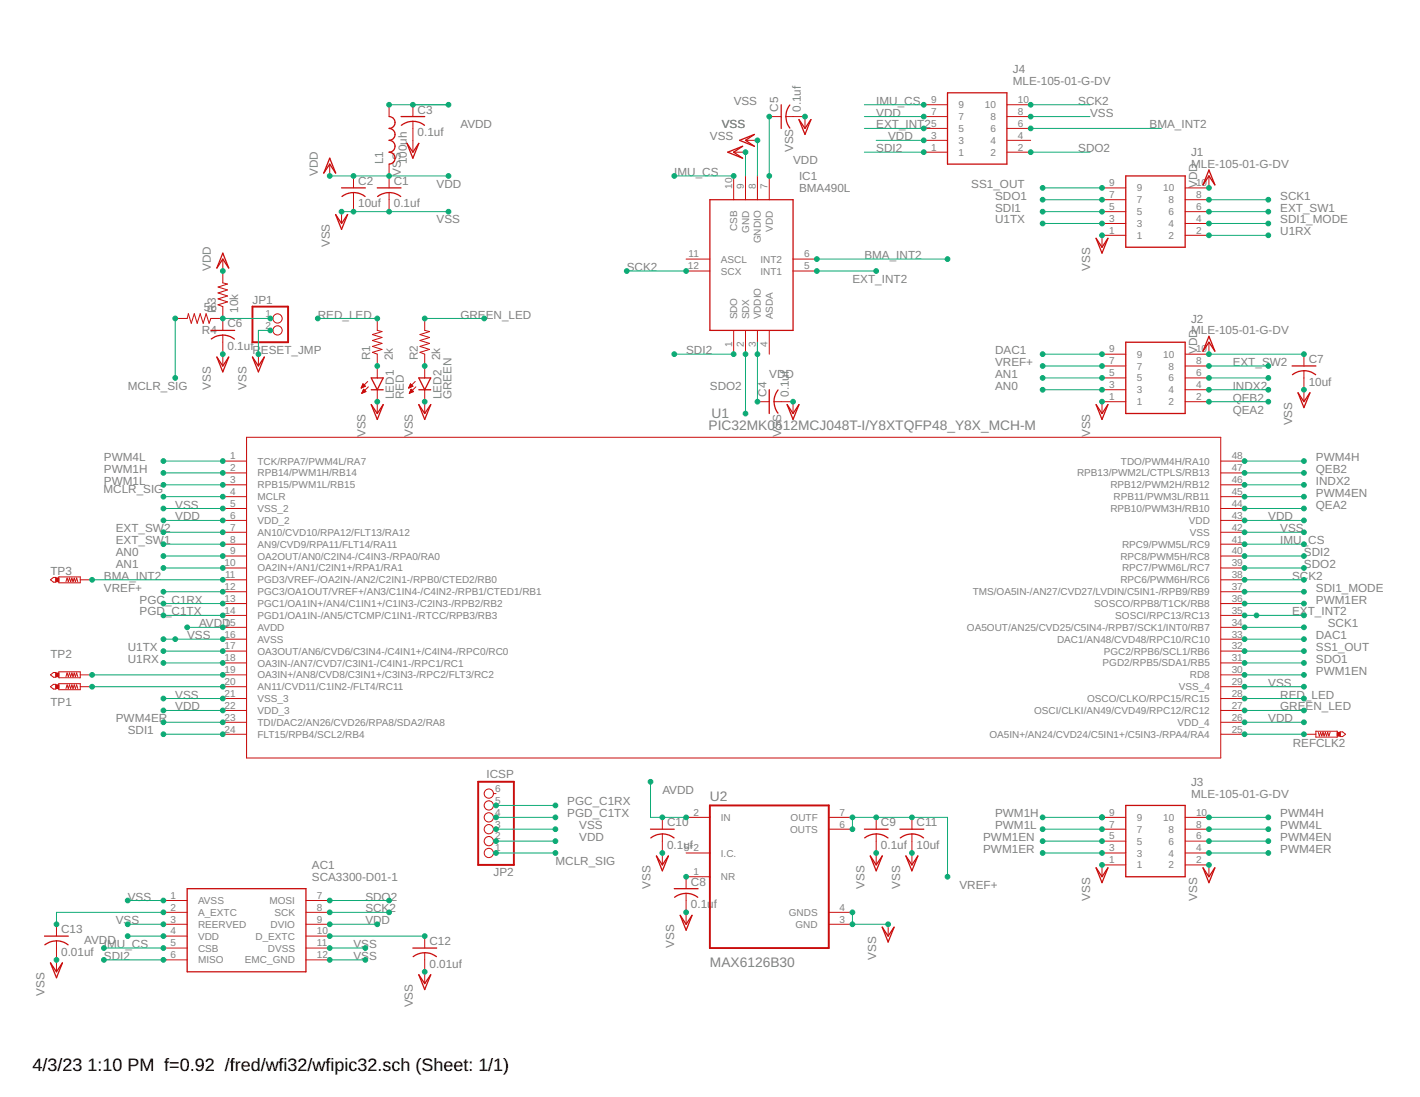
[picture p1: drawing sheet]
<svg xmlns="http://www.w3.org/2000/svg" width="279mm" height="216mm" viewBox="0 0 279 216" stroke-linecap="round" stroke-linejoin="round" font-family="sans-serif">
<g fill="none" stroke="#c90d0c" stroke-width=".2">
<path d="M64.9 32.3v2.3M69.6 34.6v2.4M69.6 37.9v3.8M76.6 20.6v2.3M76.6 32.3v4.7M76.6 37.9v3.8M81.2 20.6v2.3M81.2 23.9v6.1M144.4 34.6v4.7M144.4 30h2.3M146.7 34.6v4.7M146.7 27.6h2.3"/>
<path d="M149 34.6v4.7M151.4 34.6v4.7M151.4 22.9h2.3M154.6 22.9h3.8v2.4M181.8 22.9h4.6M181.8 30h4.6M181.8 27.6h4.6M181.8 25.3h4.6M181.8 20.6h4.6M198.1 22.9h4.7M198.1 30h4.7M198.1 27.6h4.7"/>
<path d="M198.1 25.3h4.7M198.1 20.6h4.7M216.8 39.3h4.7M216.8 37h4.7M233.2 39.3h4.7M237.9 34.6v2.4h-4.7M43.8 51v4.7l1 .2-1.9 .6 1.9 .6-1.9 .6 1.9 .6-1.9 .5 1.9 .6-1.9 .6 .9 .3v4.7M67.2 41.7v2.3M135 53.3h4.7M135 51h4.7M156 53.3h4.7M156 51h4.7"/>
<path d="M216.8 44h4.7M216.8 41.7h4.7M221.5 46.3h-4.7v2.4M233.2 46.3h4.7M233.2 44h4.7M233.2 41.7h4.7M34.5 62.7h2.3l.3-1 .5 1.9 .6-1.9 .6 1.9 .6-1.9 .6 1.9 .6-1.9 .5 1.9 .4-.9h2.3M43.8 66v6M50.8 69.7v2.3M53.2 62.7h.5M53.2 65h.5M71.1 76.3h.1"/>
<path d="M71.1 76.2h.3M71.2 76.1h.4M71.2 77.4h.1M71.2 76h.7M71.2 77.3h.2M71.3 75.9h.5M71.3 77.2h.4M71.3 75.8h.4M71.3 77.1h.6M71.4 75.7h.1M71.4 77h.5M71.4 75.5l-.3 .9"/>
<path d="M71.4 75.5l.5 .5M71.4 75.6h.1M71.4 76.9h.4M71.5 76.8h.2M71.5 76.6h.1M71.5 76.6l.5 .5-.8 .3zM71.9 76l-.8 .4M72.3 75.1l-1.2 1.3M72.5 76.1l-1.3 1.3M74.2 62.7v2.3l1 .3-1.9 .5 1.9 .6-1.9 .6 1.9 .6-1.9 .6 1.9 .6-1.9 .5 .9 .4v4.7M74.2 76.7v4.7M80.4 76.3h.1"/>
<path d="M80.5 76.2h.3M80.5 76.1h.5M80.5 77.4h.1M80.6 76h.6M80.6 77.3h.2M80.6 75.9h.5M80.6 77.2h.4M80.7 75.8h.3M80.7 77.1h.6M80.7 75.7h.2M80.7 77h.6M80.8 75.6h.1"/>
<path d="M80.8 76.9h.4M80.8 75.5l-.4 .9M80.8 75.5l.4 .5M80.8 76.8h.2M80.9 76.6h.1M80.9 76.6l.5 .5-.9 .3zM81.2 76l-.8 .4M81.7 75.1l-1.3 1.3M81.8 76.1l-1.3 1.3M83.6 62.7v2.3l.9 .3-1.9 .5 1.9 .6-1.9 .6 1.9 .6-1.9 .6 1.9 .6-1.9 .5 1 .4v4.7M83.6 76.7v4.7M144.4 65v4.7"/>
<path d="M146.7 65v4.7M149 65v4.7M149 79.1h2.4M151.4 65v4.7M152.3 79.1h3.7v2.3M216.8 76.7h4.7M216.8 74.4h4.7M216.8 72h4.7M216.8 69.7h4.7M221.5 79.1h-4.7v2.3M233.2 79.1h4.7M233.2 76.7h4.7"/>
<path d="M233.2 74.4h4.7M233.2 72h4.7M237.9 67.4v2.3h-4.7M256.6 69.7v2.3M256.6 73v6.1M43.8 90.7h4.7M43.8 93.1h4.7M43.8 95.4h4.7M43.8 97.7h4.7M48.5 86.1h191.7v63.1h-191.7zM240.2 90.7h4.7M240.2 93.1h4.7"/>
<path d="M240.2 95.4h4.7M240.2 97.7h4.7M9.9 114.1l.6-.5h.5v1h-.5zM11.6 113.5h4.2v1.2h-4.2zM13 114.5l.2-.7 .2 .7 .3-.7 .2 .7 .2-.7 .3 .7 .2-.7 .2 .7 .3-.7 .2 .7M15.8 114.1h2.3M43.8 100.1h4.7M43.8 102.4h4.7M43.8 104.8h4.7M43.8 107.1h4.7M43.8 109.4h4.7M43.8 111.8h4.7"/>
<path d="M43.8 114.1h4.7M43.8 116.5h4.7M43.8 118.8h4.7M240.2 100.1h4.7M240.2 102.4h4.7M240.2 104.8h4.7M240.2 107.1h4.7M240.2 109.4h4.7M240.2 111.8h4.7M240.2 114.1h4.7M240.2 116.5h4.7M240.2 118.8h4.7"/>
<path d="M9.9 132.8l.6-.4h.5v.9h-.5zM9.9 135.1l.6-.4h.5v.9h-.5zM11.6 132.2h4.2v1.2h-4.2zM11.6 134.6h4.2v1.1h-4.2zM13 135.5l.2-.7 .2 .7 .3-.7 .2 .7 .2-.7 .3 .7 .2-.7 .2 .7 .3-.7 .2 .7M13 133.2l.2-.7 .2 .7 .3-.7 .2 .7 .2-.7 .3 .7 .2-.7 .2 .7 .3-.7 .2 .7M15.8 132.8h2.3M15.8 135.1h2.3M43.8 121.1h4.7M43.8 123.5h4.7M43.8 125.8h4.7M43.8 128.1h4.7"/>
<path d="M43.8 130.5h4.7M43.8 132.8h4.7M43.8 135.1h4.7M43.8 137.5h4.7M43.8 139.8h4.7M240.2 121.1h4.7M240.2 123.5h4.7M240.2 125.8h4.7M240.2 128.1h4.7M240.2 130.5h4.7M240.2 132.8h4.7M240.2 135.1h4.7"/>
<path d="M240.2 137.5h4.7M240.2 139.8h4.7M43.8 142.2h4.7M43.8 144.5h4.7M97.1 158.5h.5M97.1 156.2h.5M240.2 142.2h4.7M240.2 144.5h4.7M256.6 144.5h2.3M258.9 143.9h4.2v1.2h-4.2zM259.4 144.1l.2 .7 .2-.7 .3 .7 .2-.7 .2 .7 .3-.7 .2 .7 .2-.7 .3 .7 .2-.7M263.7 144h.5l.6 .5-.6 .5h-.5z"/>
<path d="M32.2 179.6h4.6M32.2 177.2h4.6M60.2 179.6h4.7M60.2 177.2h4.7M97.1 167.9h.5M97.1 165.5h.5M97.1 163.2h.5M97.1 160.9h.5M130.3 160.9v2.3M130.3 164.1v6.1M135 167.9h4.7M135 160.9h4.7"/>
<path d="M135 175.8v6.1M139.7 172.6h-4.7v2.3M163.1 163.2h4.6M163.1 160.9h4.6M163.1 179.6h4.6M172.4 160.9v2.3M172.4 164.1v6.1M179.4 160.9v2.3M179.4 164.1v6.1M216.8 167.9h4.7M216.8 165.5h4.7M216.8 163.2h4.7"/>
<path d="M216.8 160.9h4.7M221.5 170.2h-4.7v2.4M233.2 167.9h4.7M233.2 165.5h4.7M233.2 163.2h4.7M233.2 160.9h4.7M233.2 170.2h4.7v2.4M11.1 181.9v2.3M11.1 185.2v6.1M32.2 181.9h4.6M32.2 184.2h4.6M32.2 186.6h4.6"/>
<path d="M32.2 188.9h4.6M60.2 181.9h4.7M60.2 184.2h4.7M60.2 186.6h4.7M60.2 188.9h4.7M83.6 184.2v2.4M83.6 187.5v6.1M163.1 181.9h4.6M174.8 181.9v2.3"/>
<circle cx="54.6" cy="62.7" r=".91"/>
<circle cx="54.6" cy="65" r=".91"/>
<circle cx="96.2" cy="158.5" r=".91"/>
<circle cx="96.2" cy="156.2" r=".91"/>
<circle cx="96.2" cy="160.9" r=".91"/>
<circle cx="96.2" cy="167.9" r=".91"/>
<circle cx="96.2" cy="165.5" r=".91"/>
<circle cx="96.2" cy="163.2" r=".91"/>
</g>
<g fill="none" stroke="#c90d0c" stroke-width=".25">
<path d="M186.4 18.3h11.7v14h-11.7zM64.9 31.1l1.1 3-1.1-1.8-1.2 1.8zM67.2 37h4.7M69.6 37.9l.9 .1 1.3 .7M69.6 37.9l-1.5 .3-.8 .5M74.2 37h4.7M76.6 37.9l.9 .1 1.3 .7M76.6 37.9l-1.5 .3-.8 .5M76.6 22.9a1.16 1.16 0 0 1 1.1 1.2 1.16 1.16 0 0 1-1.1 1.2 1.17 1.17 0 0 1 1.1 1.1 1.17 1.17 0 0 1-1.1 1.2 1.16 1.16 0 0 1 1.1 1.2 1.16 1.16 0 0 1-1.1 1.2 1.17 1.17 0 0 1 1.1 1.1 1.17 1.17 0 0 1-1.1 1.2M78.9 22.9h4.7M79 24.7a3.7 3.7 0 0 1 4.5 0M80.1 28.2l1.1 1.8 1.2-1.8-1.2 2.9z"/>
<path d="M139.7 39.3h16.3v25.7h-16.3zM143.2 30l2.9-1.2-1.7 1.2 1.7 1.1zM145.5 27.6l2.9-1.1-1.7 1.1 1.7 1.2zM153.7 20.6v4.7M154.6 22.9l.3 1.5 .5 .8M155.4 20.7l-.7 1.3-.1 .9M157.2 23.5l1.2 1.8 1.2-1.8-1.2 3zM221.5 34.6h11.7v14.1h-11.7zM237.9 33.5l1.1 2.9-1.1-1.8-1.2 1.8zM43.8 49.8l1.2 2.9-1.2-1.7-1.1 1.7zM66 42.2l1.2 1.8 1.2-1.8-1.2 2.9zM215.7 46.9l1.1 1.8 1.2-1.8-1.2 2.9z"/>
<path d="M41.5 65h4.7M42.7 70.3l1.1 1.7 1.2-1.7-1.2 2.9zM43.8 65.9l1.5 .3 .8 .5M43.8 66l-1.4 .2-.8 .5M49.7 70.3l1.1 1.7 1.2-1.7-1.2 2.9zM73 74.4h2.4l-1.2 2.3zM73 76.7h2.4M73 79.6l1.2 1.8 1.2-1.8-1.2 2.9zM82.4 76.7h2.4M82.4 74.4h2.4l-1.2 2.3zM82.4 79.6l1.2 1.8 1.2-1.8-1.2 2.9zM151.4 76.7v4.7"/>
<path d="M153.1 76.8a3.7 3.7 0 0 0 0 4.5M154.9 79.6l1.1 1.8 1.2-1.8-1.2 2.9zM215.7 79.6l1.1 1.8 1.2-1.8-1.2 2.9zM221.5 67.4h11.7v14h-11.7zM237.9 66.2l1.1 2.9-1.1-1.7-1.2 1.7zM254.2 72h4.7M254.3 73.7a3.7 3.7 0 0 1 4.6 0M255.4 77.3l1.2 1.8 1.1-1.8-1.1 2.9zM221.5 158.5h11.7v14.1h-11.7zM36.8 174.9h23.4v16.4h-23.4zM128 163.2h4.7M128.1 164.9a3.7 3.7 0 0 1 4.5 0"/>
<path d="M129.2 168.5l1.1 1.7 1.2-1.7-1.2 2.9zM132.7 174.9h4.7M135 175.8l1 .1 1.3 .7M135 175.8l-1.4 .3-.9 .5M170.1 163.2h4.7M170.1 164.9a3.7 3.7 0 0 1 4.6 0M171.2 168.5l1.2 1.7 1.2-1.7-1.2 2.9zM177.1 163.2h4.7M177.1 164.9a3.7 3.7 0 0 1 4.6 0M178.2 168.5l1.2 1.7 1.2-1.7-1.2 2.9zM215.7 170.8l1.1 1.8 1.2-1.8-1.2 2.9zM236.7 170.8l1.2 1.8 1.1-1.8-1.1 2.9z"/>
<path d="M8.8 184.2h4.6M8.8 185.9a3.7 3.7 0 0 1 4.6 0M9.9 189.5l1.2 1.8 1.2-1.8-1.2 2.9zM81.2 186.6h4.7M81.3 188.3a3.7 3.7 0 0 1 4.6 0M82.4 191.8l1.2 1.8 1.2-1.8-1.2 3zM133.8 180.1l1.2 1.8 1.2-1.8-1.2 3zM173.6 182.5l1.2 1.7 1.1-1.7-1.1 2.9z"/>
</g>
<path d="M49.7 60.3h7v7.1h-7zM94.1 153.9h7v16.3h-7zM139.7 158.5h23.4v28.1h-23.4z" fill="none" stroke="#c90d0c" stroke-width=".38"/>
<g fill="#c90d0c" stroke="#c90d0c" stroke-width=".2">
<path d="M11 134.8h.6v.7h-.6z"/>
<path d="M11 113.7h.6v.8h-.6z"/>
<path d="M11 132.5h.6v.7h-.6z"/>
<path d="M263.1 144.1h.6v.8h-.6z"/>
</g>
<g fill="none" stroke="#0dab76" stroke-width=".2">
<path d="M64.9 34.6h23.3M76.6 20.6h11.6M132.7 34.6h11.7M146.7 30v4.6M149 27.6v7M151.4 22.9v11.7M170.1 22.9h11.7M170.1 20.6h11.7M170.1 30h11.7M170.1 25.3h11.7M172.4 27.6h9.4M202.8 22.9h11.7"/>
<path d="M202.8 20.6h11.7M202.8 30h11.7M202.8 25.3h25.7M205.1 39.3h11.7M205.1 37h11.7M237.9 39.3h11.7M67.2 41.7h21M123.3 53.3h11.7M160.7 53.3h11.7M160.7 51h25.7M205.1 41.7h11.7M205.1 44h11.7"/>
<path d="M237.9 41.7h11.7M237.9 46.3h11.7M237.9 44h11.7M34.5 62.7v11.7M43.8 62.7h9.4M53.2 65h-2.4v4.7M62.5 62.7h11.7M83.6 62.7h11.7M132.7 69.7h11.7M146.7 69.7v11.7M149 67.4v11.7M205.1 69.7h11.7"/>
<path d="M205.1 72h11.7M205.1 76.7h11.7M205.1 74.4h11.7M237.9 69.7h18.7M237.9 72h11.7M237.9 76.7h11.7M237.9 74.4h11.7M237.9 79.1h11.7M32.2 97.7h11.6M32.2 93.1h11.6M32.2 95.4h11.6M32.2 90.7h11.6"/>
<path d="M244.9 97.7h11.7M244.9 93.1h11.7M244.9 95.4h11.7M244.9 90.7h11.7M18.1 114.1h25.7M32.2 102.4h11.6M32.2 100.1h11.6M32.2 104.8h11.6M32.2 107.1h11.6M32.2 111.8h11.6M32.2 109.4h11.6M32.2 118.8h11.6"/>
<path d="M32.2 116.5h11.6M244.9 102.4h11.7M244.9 100.1h11.7M244.9 104.8h11.7M244.9 107.1h11.7M244.9 114.1h11.7M244.9 111.8h11.7M244.9 109.4h11.7M244.9 118.8h11.7M244.9 116.5h11.7M18.1 135.1h25.7M18.1 132.8h25.7"/>
<path d="M32.2 139.8h11.6M32.2 137.5h11.6M32.2 125.8h11.6M32.2 121.1h11.6M32.2 130.5h11.6M32.2 128.1h11.6M36.8 123.5h7M244.9 139.8h11.7M244.9 137.5h11.7M244.9 135.1h11.7M244.9 125.8h11.7M244.9 123.5h11.7"/>
<path d="M244.9 121.1h11.7M244.9 130.5h11.7M244.9 128.1h11.7M244.9 132.8h11.7M32.2 142.2h11.6M32.2 144.5h11.6M97.6 158.5h11.7M128 153.9v7h7M244.9 142.2h11.7M244.9 144.5h11.7M25.1 177.2h7.1M32.2 179.6h-21.1v2.3"/>
<path d="M64.9 177.2h11.7M64.9 179.6h11.7M97.6 165.5h11.7M97.6 163.2h11.7M97.6 160.9h11.7M97.6 167.9h11.7M167.7 179.6v2.3h7.1M167.7 163.2v-2.3h18.7v11.7M205.1 165.5h11.7M205.1 163.2h11.7M205.1 160.9h11.7M205.1 167.9h11.7"/>
<path d="M237.9 165.5h11.7M237.9 163.2h11.7M237.9 160.9h11.7M237.9 167.9h11.7M20.4 186.6h11.8M20.4 188.9h11.8M25.1 181.9h7.1M25.1 184.2h7.1M64.9 181.9h9.3M64.9 186.6h7M64.9 188.9h7M64.9 184.2h18.7"/>
</g>
<g fill="#0dab76" stroke="#0dab76" stroke-width=".2">
<circle cx="76.6" cy="34.6" r=".47"/>
<circle cx="69.6" cy="34.6" r=".47"/>
<circle cx="88.2" cy="34.6" r=".47"/>
<circle cx="64.9" cy="34.6" r=".47"/>
<circle cx="151.4" cy="34.6" r=".47"/>
<circle cx="151.4" cy="22.9" r=".47"/>
<circle cx="149" cy="69.7" r=".47"/>
<circle cx="149" cy="79.1" r=".47"/>
<circle cx="244.9" cy="102.4" r=".47"/>
<circle cx="256.6" cy="102.4" r=".47"/>
<circle cx="43.8" cy="102.4" r=".47"/>
<circle cx="32.2" cy="102.4" r=".47"/>
<circle cx="43.8" cy="139.8" r=".47"/>
<circle cx="32.2" cy="139.8" r=".47"/>
<circle cx="244.9" cy="142.2" r=".47"/>
<circle cx="256.6" cy="142.2" r=".47"/>
<circle cx="43.8" cy="53.3" r=".47"/>
<circle cx="237.9" cy="37" r=".47"/>
<circle cx="237.9" cy="69.7" r=".47"/>
<circle cx="256.6" cy="69.7" r=".47"/>
<circle cx="97.6" cy="165.5" r=".47"/>
<circle cx="109.3" cy="165.5" r=".47"/>
<circle cx="181.8" cy="27.6" r=".47"/>
<circle cx="181.8" cy="22.9" r=".47"/>
<circle cx="64.9" cy="181.9" r=".47"/>
<circle cx="74.2" cy="181.9" r=".47"/>
<circle cx="76.6" cy="41.7" r=".47"/>
<circle cx="69.6" cy="41.7" r=".47"/>
<circle cx="88.2" cy="41.7" r=".47"/>
<circle cx="67.2" cy="41.7" r=".47"/>
<circle cx="146.7" cy="30" r=".47"/>
<circle cx="43.8" cy="100.1" r=".47"/>
<circle cx="32.2" cy="100.1" r=".47"/>
<circle cx="43.8" cy="137.5" r=".47"/>
<circle cx="32.2" cy="137.5" r=".47"/>
<circle cx="244.9" cy="104.8" r=".47"/>
<circle cx="256.6" cy="104.8" r=".47"/>
<circle cx="244.9" cy="135.1" r=".47"/>
<circle cx="256.6" cy="135.1" r=".47"/>
<circle cx="43.8" cy="125.8" r=".47"/>
<circle cx="34.5" cy="125.8" r=".47"/>
<circle cx="32.2" cy="125.8" r=".47"/>
<circle cx="156" cy="79.1" r=".47"/>
<circle cx="158.4" cy="22.9" r=".47"/>
<circle cx="74.2" cy="79.1" r=".47"/>
<circle cx="83.6" cy="79.1" r=".47"/>
<circle cx="43.8" cy="69.7" r=".47"/>
<circle cx="50.8" cy="69.7" r=".47"/>
<circle cx="53.2" cy="65" r=".47"/>
<circle cx="216.8" cy="46.3" r=".47"/>
<circle cx="216.8" cy="79.1" r=".47"/>
<circle cx="256.6" cy="76.7" r=".47"/>
<circle cx="216.8" cy="170.2" r=".47"/>
<circle cx="237.9" cy="170.2" r=".47"/>
<circle cx="167.7" cy="181.9" r=".47"/>
<circle cx="167.7" cy="179.6" r=".47"/>
<circle cx="174.8" cy="181.9" r=".47"/>
<circle cx="135" cy="179.6" r=".47"/>
<circle cx="130.3" cy="167.9" r=".47"/>
<circle cx="172.4" cy="167.9" r=".47"/>
<circle cx="179.4" cy="167.9" r=".47"/>
<circle cx="97.6" cy="163.2" r=".47"/>
<circle cx="109.3" cy="163.2" r=".47"/>
<circle cx="202.8" cy="22.9" r=".47"/>
<circle cx="149" cy="27.6" r=".47"/>
<circle cx="32.2" cy="177.2" r=".47"/>
<circle cx="25.1" cy="177.2" r=".47"/>
<circle cx="64.9" cy="186.6" r=".47"/>
<circle cx="71.9" cy="186.6" r=".47"/>
<circle cx="64.9" cy="188.9" r=".47"/>
<circle cx="71.9" cy="188.9" r=".47"/>
<circle cx="83.6" cy="191.3" r=".47"/>
<circle cx="11.1" cy="188.9" r=".47"/>
<circle cx="25.1" cy="181.9" r=".47"/>
<circle cx="32.2" cy="181.9" r=".47"/>
<circle cx="81.2" cy="20.6" r=".47"/>
<circle cx="88.2" cy="20.6" r=".47"/>
<circle cx="76.6" cy="20.6" r=".47"/>
<circle cx="43.8" cy="123.5" r=".47"/>
<circle cx="36.8" cy="123.5" r=".47"/>
<circle cx="135" cy="160.9" r=".47"/>
<circle cx="130.3" cy="160.9" r=".47"/>
<circle cx="128" cy="153.9" r=".47"/>
<circle cx="32.2" cy="184.2" r=".47"/>
<circle cx="25.1" cy="184.2" r=".47"/>
<circle cx="74.2" cy="72" r=".47"/>
<circle cx="83.6" cy="72" r=".47"/>
<circle cx="244.9" cy="139.8" r=".47"/>
<circle cx="256.6" cy="139.8" r=".47"/>
<circle cx="95.3" cy="62.7" r=".47"/>
<circle cx="83.6" cy="62.7" r=".47"/>
<circle cx="244.9" cy="137.5" r=".47"/>
<circle cx="256.6" cy="137.5" r=".47"/>
<circle cx="62.5" cy="62.7" r=".47"/>
<circle cx="74.2" cy="62.7" r=".47"/>
<circle cx="244.9" cy="107.1" r=".47"/>
<circle cx="256.6" cy="107.1" r=".47"/>
<circle cx="144.4" cy="34.6" r=".47"/>
<circle cx="132.7" cy="34.6" r=".47"/>
<circle cx="181.8" cy="20.6" r=".47"/>
<circle cx="32.2" cy="186.6" r=".47"/>
<circle cx="20.4" cy="186.6" r=".47"/>
<circle cx="43.8" cy="62.7" r=".47"/>
<circle cx="53.2" cy="62.7" r=".47"/>
<circle cx="43.8" cy="97.7" r=".47"/>
<circle cx="32.2" cy="97.7" r=".47"/>
<circle cx="34.5" cy="74.4" r=".47"/>
<circle cx="34.5" cy="62.7" r=".47"/>
<circle cx="97.6" cy="167.9" r=".47"/>
<circle cx="109.3" cy="167.9" r=".47"/>
<circle cx="244.9" cy="114.1" r=".47"/>
<circle cx="256.6" cy="114.1" r=".47"/>
<circle cx="135" cy="53.3" r=".47"/>
<circle cx="123.3" cy="53.3" r=".47"/>
<circle cx="202.8" cy="20.6" r=".47"/>
<circle cx="64.9" cy="179.6" r=".47"/>
<circle cx="76.6" cy="179.6" r=".47"/>
<circle cx="244.9" cy="111.8" r=".47"/>
<circle cx="256.6" cy="111.8" r=".47"/>
<circle cx="146.7" cy="69.7" r=".47"/>
<circle cx="146.7" cy="81.4" r=".47"/>
<circle cx="202.8" cy="30" r=".47"/>
<circle cx="64.9" cy="177.2" r=".47"/>
<circle cx="76.6" cy="177.2" r=".47"/>
<circle cx="244.9" cy="109.4" r=".47"/>
<circle cx="256.6" cy="109.4" r=".47"/>
<circle cx="144.4" cy="69.7" r=".47"/>
<circle cx="132.7" cy="69.7" r=".47"/>
<circle cx="181.8" cy="30" r=".47"/>
<circle cx="32.2" cy="188.9" r=".47"/>
<circle cx="20.4" cy="188.9" r=".47"/>
<circle cx="247.2" cy="121.1" r=".47"/>
<circle cx="244.9" cy="121.1" r=".47"/>
<circle cx="256.6" cy="121.1" r=".47"/>
<circle cx="160.7" cy="53.3" r=".47"/>
<circle cx="172.4" cy="53.3" r=".47"/>
<circle cx="181.8" cy="25.3" r=".47"/>
<circle cx="97.6" cy="160.9" r=".47"/>
<circle cx="109.3" cy="160.9" r=".47"/>
<circle cx="32.2" cy="121.1" r=".47"/>
<circle cx="43.8" cy="121.1" r=".47"/>
<circle cx="97.6" cy="158.5" r=".47"/>
<circle cx="109.3" cy="158.5" r=".47"/>
<circle cx="32.2" cy="118.8" r=".47"/>
<circle cx="43.8" cy="118.8" r=".47"/>
<circle cx="43.8" cy="130.5" r=".47"/>
<circle cx="32.2" cy="130.5" r=".47"/>
<circle cx="237.9" cy="46.3" r=".47"/>
<circle cx="249.6" cy="46.3" r=".47"/>
<circle cx="216.8" cy="44" r=".47"/>
<circle cx="205.1" cy="44" r=".47"/>
<circle cx="32.2" cy="128.1" r=".47"/>
<circle cx="43.8" cy="128.1" r=".47"/>
<circle cx="244.9" cy="116.5" r=".47"/>
<circle cx="256.6" cy="116.5" r=".47"/>
<circle cx="237.9" cy="44" r=".47"/>
<circle cx="249.6" cy="44" r=".47"/>
<circle cx="32.2" cy="144.5" r=".47"/>
<circle cx="43.8" cy="144.5" r=".47"/>
<circle cx="216.8" cy="41.7" r=".47"/>
<circle cx="205.1" cy="41.7" r=".47"/>
<circle cx="244.9" cy="130.5" r=".47"/>
<circle cx="256.6" cy="130.5" r=".47"/>
<circle cx="205.1" cy="39.3" r=".47"/>
<circle cx="216.8" cy="39.3" r=".47"/>
<circle cx="244.9" cy="128.1" r=".47"/>
<circle cx="256.6" cy="128.1" r=".47"/>
<circle cx="216.8" cy="37" r=".47"/>
<circle cx="205.1" cy="37" r=".47"/>
<circle cx="43.8" cy="107.1" r=".47"/>
<circle cx="32.2" cy="107.1" r=".47"/>
<circle cx="237.9" cy="41.7" r=".47"/>
<circle cx="249.6" cy="41.7" r=".47"/>
<circle cx="43.8" cy="104.8" r=".47"/>
<circle cx="32.2" cy="104.8" r=".47"/>
<circle cx="237.9" cy="72" r=".47"/>
<circle cx="249.6" cy="72" r=".47"/>
<circle cx="43.8" cy="109.4" r=".47"/>
<circle cx="32.2" cy="109.4" r=".47"/>
<circle cx="216.8" cy="76.7" r=".47"/>
<circle cx="205.1" cy="76.7" r=".47"/>
<circle cx="43.8" cy="111.8" r=".47"/>
<circle cx="32.2" cy="111.8" r=".47"/>
<circle cx="216.8" cy="74.4" r=".47"/>
<circle cx="205.1" cy="74.4" r=".47"/>
<circle cx="43.8" cy="116.5" r=".47"/>
<circle cx="32.2" cy="116.5" r=".47"/>
<circle cx="216.8" cy="72" r=".47"/>
<circle cx="205.1" cy="72" r=".47"/>
<circle cx="167.7" cy="160.9" r=".47"/>
<circle cx="167.7" cy="163.2" r=".47"/>
<circle cx="172.4" cy="160.9" r=".47"/>
<circle cx="179.4" cy="160.9" r=".47"/>
<circle cx="186.4" cy="172.6" r=".47"/>
<circle cx="244.9" cy="125.8" r=".47"/>
<circle cx="256.6" cy="125.8" r=".47"/>
<circle cx="216.8" cy="69.7" r=".47"/>
<circle cx="205.1" cy="69.7" r=".47"/>
<circle cx="237.9" cy="79.1" r=".47"/>
<circle cx="249.6" cy="79.1" r=".47"/>
<circle cx="244.9" cy="100.1" r=".47"/>
<circle cx="256.6" cy="100.1" r=".47"/>
<circle cx="244.9" cy="93.1" r=".47"/>
<circle cx="256.6" cy="93.1" r=".47"/>
<circle cx="237.9" cy="76.7" r=".47"/>
<circle cx="249.6" cy="76.7" r=".47"/>
<circle cx="244.9" cy="95.4" r=".47"/>
<circle cx="256.6" cy="95.4" r=".47"/>
<circle cx="237.9" cy="74.4" r=".47"/>
<circle cx="249.6" cy="74.4" r=".47"/>
<circle cx="43.8" cy="95.4" r=".47"/>
<circle cx="32.2" cy="95.4" r=".47"/>
<circle cx="216.8" cy="163.2" r=".47"/>
<circle cx="205.1" cy="163.2" r=".47"/>
<circle cx="43.8" cy="93.1" r=".47"/>
<circle cx="32.2" cy="93.1" r=".47"/>
<circle cx="216.8" cy="160.9" r=".47"/>
<circle cx="205.1" cy="160.9" r=".47"/>
<circle cx="43.8" cy="90.7" r=".47"/>
<circle cx="32.2" cy="90.7" r=".47"/>
<circle cx="237.9" cy="163.2" r=".47"/>
<circle cx="249.6" cy="163.2" r=".47"/>
<circle cx="244.9" cy="90.7" r=".47"/>
<circle cx="256.6" cy="90.7" r=".47"/>
<circle cx="237.9" cy="160.9" r=".47"/>
<circle cx="249.6" cy="160.9" r=".47"/>
<circle cx="135" cy="172.6" r=".47"/>
<circle cx="244.9" cy="132.8" r=".47"/>
<circle cx="256.6" cy="132.8" r=".47"/>
<circle cx="216.8" cy="165.5" r=".47"/>
<circle cx="205.1" cy="165.5" r=".47"/>
<circle cx="244.9" cy="123.5" r=".47"/>
<circle cx="256.6" cy="123.5" r=".47"/>
<circle cx="237.9" cy="39.3" r=".47"/>
<circle cx="249.6" cy="39.3" r=".47"/>
<circle cx="244.9" cy="118.8" r=".47"/>
<circle cx="256.6" cy="118.8" r=".47"/>
<circle cx="216.8" cy="167.9" r=".47"/>
<circle cx="205.1" cy="167.9" r=".47"/>
<circle cx="256.6" cy="97.7" r=".47"/>
<circle cx="244.9" cy="97.7" r=".47"/>
<circle cx="237.9" cy="165.5" r=".47"/>
<circle cx="249.6" cy="165.5" r=".47"/>
<circle cx="32.2" cy="142.2" r=".47"/>
<circle cx="43.8" cy="142.2" r=".47"/>
<circle cx="237.9" cy="167.9" r=".47"/>
<circle cx="249.6" cy="167.9" r=".47"/>
<circle cx="18.1" cy="135.1" r=".47"/>
<circle cx="43.8" cy="135.1" r=".47"/>
<circle cx="18.1" cy="114.1" r=".47"/>
<circle cx="43.8" cy="114.1" r=".47"/>
<circle cx="160.7" cy="51" r=".47"/>
<circle cx="186.4" cy="51" r=".47"/>
<circle cx="202.8" cy="25.3" r=".47"/>
<circle cx="18.1" cy="132.8" r=".47"/>
<circle cx="43.8" cy="132.8" r=".47"/>
<circle cx="256.6" cy="144.5" r=".47"/>
<circle cx="244.9" cy="144.5" r=".47"/>
<circle cx="64.9" cy="184.2" r=".47"/>
<circle cx="83.6" cy="184.2" r=".47"/>
<circle cx="11.1" cy="181.9" r=".47"/>
<circle cx="32.2" cy="179.6" r=".47"/>
</g>
<g font-size="3.5">
<text x="6.4" y="210.7">4/3/23</text>
<text x="17.2" y="210.7">1:10 PM f=0.92 /fred/wfi32/wfipic32.sch (Sheet: 1/1)</text>
</g>
<g font-size="2.7" fill="#808080">
<text x="140" y="82.3">U1</text>
<text x="139.4" y="84.7">PIC32MK0512MCJ048T-I/Y8XTQFP48_Y8X_MCH-M</text>
<text x="139.7" y="157.6">U2</text>
<text x="139.7" y="190.3">MAX6126B30</text>
</g>
<g font-size="2.3" fill="#808080">
<text x="199.3" y="16.7">MLE-105-01-G-DV</text>
<text x="199.3" y="14.4">J4</text>
<text x="82.2" y="22.4">C3</text>
<text x="144.4" y="20.6">VSS</text>
<text x="153.1" y="22" transform="rotate(-90 153.1 22)">C5</text>
<text x="157.6" y="22" transform="rotate(-90 157.6 22)">0.1uf</text>
<text x="172.4" y="22.9">VDD</text>
<text x="172.4" y="20.6">IMU_CS</text>
<text x="212.2" y="20.6">SCK2</text>
<text x="214.5" y="22.9">VSS</text>
<text x="82.2" y="26.8">0.1uf</text>
<text x="90.6" y="25.3">AVDD</text>
<text x="139.7" y="27.6">VSS</text>
<text x="142" y="25.3">VSS</text>
<text x="156" y="30" transform="rotate(-90 156 30)">VSS</text>
<text x="172.4" y="30">SDI2</text>
<text x="172.4" y="25.3">EXT_INT2</text>
<text x="174.7" y="27.6">VDD</text>
<text x="212.2" y="30">SDO2</text>
<text x="226.2" y="25.3">BMA_INT2</text>
<text x="62.5" y="34.6" transform="rotate(-90 62.5 34.6)">VDD</text>
<text x="75.4" y="32.3" transform="rotate(-90 75.4 32.3)">L1</text>
<text x="78.9" y="34.6" transform="rotate(-90 78.9 34.6)">VSS</text>
<text x="80.1" y="32.3" transform="rotate(-90 80.1 32.3)">100uh</text>
<text x="132.7" y="34.6">IMU_CS</text>
<text x="156" y="32.3">VDD</text>
<text x="157.2" y="35.4">IC1</text>
<text x="234.4" y="33.1">MLE-105-01-G-DV</text>
<text x="234.4" y="30.8">J1</text>
<text x="70.5" y="40.8">10uf</text>
<text x="70.5" y="36.4">C2</text>
<text x="77.5" y="40.8">0.1uf</text>
<text x="77.5" y="36.4">C1</text>
<text x="85.9" y="37">VDD</text>
<text x="157.2" y="37.8">BMA490L</text>
<text x="191.1" y="37">SS1_OUT</text>
<text x="195.8" y="41.6">SDI1</text>
<text x="195.8" y="39.3">SDO1</text>
<text x="235.5" y="37" transform="rotate(-90 235.5 37)">VDD</text>
<text x="251.9" y="41.6">EXT_SW1</text>
<text x="251.9" y="39.3">SCK1</text>
<text x="85.9" y="44">VSS</text>
<text x="195.8" y="44">U1TX</text>
<text x="251.9" y="46.3">U1RX</text>
<text x="251.9" y="44">SDI1_MODE</text>
<text x="41.5" y="53.3" transform="rotate(-90 41.5 53.3)">VDD</text>
<text x="64.9" y="48.7" transform="rotate(-90 64.9 48.7)">VSS</text>
<text x="123.3" y="53.3">SCK2</text>
<text x="170.1" y="51">BMA_INT2</text>
<text x="214.5" y="53.3" transform="rotate(-90 214.5 53.3)">VSS</text>
<text x="49.7" y="59.8">JP1</text>
<text x="167.7" y="55.7">EXT_INT2</text>
<text x="39.7" y="65.7">R4</text>
<text x="40.1" y="61.3">56</text>
<text x="42.5" y="61.5" transform="rotate(-90 42.5 61.5)">R3</text>
<text x="44.8" y="64.4">C6</text>
<text x="46.9" y="61.5" transform="rotate(-90 46.9 61.5)">10k</text>
<text x="62.5" y="62.7">RED_LED</text>
<text x="90.6" y="62.7">GREEN_LED</text>
<text x="234.4" y="65.8">MLE-105-01-G-DV</text>
<text x="234.4" y="63.5">J2</text>
<text x="44.8" y="68.9">0.1uf</text>
<text x="49.7" y="69.7">R</text>
<text x="51.3" y="69.7">ESET_JMP</text>
<text x="72.8" y="70.9" transform="rotate(-90 72.8 70.9)">R1</text>
<text x="77.3" y="70.9" transform="rotate(-90 77.3 70.9)">2k</text>
<text x="82.2" y="70.9" transform="rotate(-90 82.2 70.9)">R2</text>
<text x="86.6" y="70.9" transform="rotate(-90 86.6 70.9)">2k</text>
<text x="135" y="69.7">SDI2</text>
<text x="195.8" y="69.7">DAC1</text>
<text x="235.5" y="69.7" transform="rotate(-90 235.5 69.7)">VDD</text>
<text x="257.5" y="71.5">C7</text>
<text x="25.1" y="76.7">MCLR_SIG</text>
<text x="41.5" y="76.7" transform="rotate(-90 41.5 76.7)">VSS</text>
<text x="48.5" y="76.7" transform="rotate(-90 48.5 76.7)">VSS</text>
<text x="139.7" y="76.7">SDO2</text>
<text x="151.4" y="74.4">VDD</text>
<text x="195.8" y="76.7">AN0</text>
<text x="195.8" y="74.4">AN1</text>
<text x="195.8" y="72">VREF+</text>
<text x="242.5" y="72">EXT_SW2</text>
<text x="242.5" y="76.7">INDX2</text>
<text x="257.5" y="75.9">10uf</text>
<text x="77.5" y="78.6" transform="rotate(-90 77.5 78.6)">LED1</text>
<text x="79.5" y="78.6" transform="rotate(-90 79.5 78.6)">RED</text>
<text x="86.8" y="78.6" transform="rotate(-90 86.8 78.6)">LED2</text>
<text x="88.8" y="78.6" transform="rotate(-90 88.8 78.6)">GREEN</text>
<text x="150.8" y="78.1" transform="rotate(-90 150.8 78.1)">C4</text>
<text x="155.2" y="78.1" transform="rotate(-90 155.2 78.1)">0.1uf</text>
<text x="242.5" y="81.4">QEA2</text>
<text x="242.5" y="79">QEB2</text>
<text x="254.2" y="83.7" transform="rotate(-90 254.2 83.7)">VSS</text>
<text x="71.9" y="86.1" transform="rotate(-90 71.9 86.1)">VSS</text>
<text x="81.2" y="86.1" transform="rotate(-90 81.2 86.1)">VSS</text>
<text x="153.7" y="86.1" transform="rotate(-90 153.7 86.1)">VSS</text>
<text x="214.5" y="86.1" transform="rotate(-90 214.5 86.1)">VSS</text>
<text x="20.5" y="95.4">PWM1L</text>
<text x="20.5" y="93.1">PWM1H</text>
<text x="20.5" y="90.7">PWM4L</text>
<text x="258.9" y="93.1">QEB2</text>
<text x="258.9" y="95.4">INDX2</text>
<text x="258.9" y="90.7">PWM4H</text>
<text x="20.4" y="97">MCLR_SIG</text>
<text x="34.5" y="100.1">VSS</text>
<text x="258.9" y="100.1">QEA2</text>
<text x="258.9" y="97.7">PWM4EN</text>
<text x="22.8" y="107.1">EXT_SW1</text>
<text x="22.8" y="104.8">EXT_SW2</text>
<text x="34.5" y="102.4">VDD</text>
<text x="249.6" y="102.4">VDD</text>
<text x="251.9" y="104.8">VSS</text>
<text x="251.9" y="107.1">IMU_CS</text>
<text x="9.9" y="113.2">TP3</text>
<text x="22.8" y="109.4">AN0</text>
<text x="22.8" y="111.8">AN1</text>
<text x="256.6" y="111.8">SDO2</text>
<text x="256.6" y="109.4">SDI2</text>
<text x="20.5" y="116.4">VREF+</text>
<text x="20.5" y="114.1">BMA_INT2</text>
<text x="27.5" y="118.8">PGC_C1RX</text>
<text x="254.2" y="114.1">SCK2</text>
<text x="258.9" y="116.4">SDI1_MODE</text>
<text x="258.9" y="118.8">PWM1ER</text>
<text x="27.5" y="121.1">PGD_C1TX</text>
<text x="36.8" y="125.8">VSS</text>
<text x="39.2" y="123.5">AVDD</text>
<text x="254.2" y="121.1">EXT_INT2</text>
<text x="258.9" y="125.8">DAC1</text>
<text x="261.2" y="123.5">SCK1</text>
<text x="9.9" y="129.5">TP2</text>
<text x="25.1" y="130.5">U1RX</text>
<text x="25.1" y="128.1">U1TX</text>
<text x="258.9" y="130.5">SDO1</text>
<text x="258.9" y="128.1">SS1_OUT</text>
<text x="34.5" y="137.5">VSS</text>
<text x="249.6" y="135.2">VSS</text>
<text x="251.9" y="137.5">RED_LED</text>
<text x="258.9" y="132.8">PWM1EN</text>
<text x="9.9" y="138.9">TP1</text>
<text x="22.8" y="142.2">PWM4ER</text>
<text x="34.5" y="139.8">VDD</text>
<text x="249.6" y="142.2">VDD</text>
<text x="251.9" y="139.8">GREEN_LED</text>
<text x="25.1" y="144.5">SDI1</text>
<text x="254.4" y="147.1">REFCLK2</text>
<text x="95.7" y="153.1">ICSP</text>
<text x="234.4" y="154.7">J3</text>
<text x="111.6" y="160.9">PGD_C1TX</text>
<text x="111.6" y="158.5">PGC_C1RX</text>
<text x="130.3" y="156.2">AVDD</text>
<text x="195.8" y="160.9">PWM1H</text>
<text x="234.4" y="157">MLE-105-01-G-DV</text>
<text x="251.9" y="160.9">PWM4H</text>
<text x="114" y="165.5">VDD</text>
<text x="114" y="163.2">VSS</text>
<text x="131.3" y="167.1">0.1uf</text>
<text x="131.3" y="162.6">C10</text>
<text x="173.3" y="167.1">0.1uf</text>
<text x="173.3" y="162.6">C9</text>
<text x="180.4" y="167.1">10uf</text>
<text x="180.4" y="162.6">C11</text>
<text x="193.5" y="165.5">PWM1EN</text>
<text x="193.5" y="167.9">PWM1ER</text>
<text x="195.8" y="163.2">PWM1L</text>
<text x="251.9" y="163.2">PWM4L</text>
<text x="251.9" y="165.5">PWM4EN</text>
<text x="251.9" y="167.9">PWM4ER</text>
<text x="61.4" y="173.4">SCA3300-D01-1</text>
<text x="61.4" y="171">AC1</text>
<text x="97.1" y="172.4">JP2</text>
<text x="109.3" y="170.2">MCLR_SIG</text>
<text x="25.1" y="177.2">VSS</text>
<text x="71.9" y="179.6">SCK2</text>
<text x="71.9" y="177.2">SDO2</text>
<text x="128" y="174.9" transform="rotate(-90 128 174.9)">VSS</text>
<text x="135.9" y="178.7">0.1uf</text>
<text x="135.9" y="174.3">C8</text>
<text x="170.1" y="174.9" transform="rotate(-90 170.1 174.9)">VSS</text>
<text x="177.1" y="174.9" transform="rotate(-90 177.1 174.9)">VSS</text>
<text x="188.8" y="174.9">VREF+</text>
<text x="214.5" y="177.2" transform="rotate(-90 214.5 177.2)">VSS</text>
<text x="235.5" y="177.2" transform="rotate(-90 235.5 177.2)">VSS</text>
<text x="12" y="183.7">C13</text>
<text x="16.5" y="185.9">AVDD</text>
<text x="22.8" y="181.9">VSS</text>
<text x="71.9" y="181.9">VDD</text>
<text x="84.5" y="186">C12</text>
<text x="12" y="188.1">0.01uf</text>
<text x="20.5" y="186.6">IMU_CS</text>
<text x="20.5" y="188.9">SDI2</text>
<text x="69.5" y="186.6">VSS</text>
<text x="69.5" y="188.9">VSS</text>
<text x="84.5" y="190.4">0.01uf</text>
<text x="132.7" y="186.6" transform="rotate(-90 132.7 186.6)">VSS</text>
<text x="172.4" y="188.9" transform="rotate(-90 172.4 188.9)">VSS</text>
<text x="8.8" y="195.9" transform="rotate(-90 8.8 195.9)">VSS</text>
<text x="81.2" y="198.3" transform="rotate(-90 81.2 198.3)">VSS</text>
</g>
<g font-size="2" fill="#808080">
<text x="183.2" y="22.6">7</text>
<text x="183.2" y="20.3">9</text>
<text x="188.6" y="23.6">7</text>
<text x="188.6" y="21.3">9</text>
<text x="193.8" y="21.3">10</text>
<text x="194.9" y="23.6">8</text>
<text x="200.3" y="22.6">8</text>
<text x="200.3" y="20.3">10</text>
<text x="183.2" y="29.6">1</text>
<text x="183.2" y="27.3">3</text>
<text x="183.2" y="25">5</text>
<text x="188.6" y="28.3">3</text>
<text x="188.6" y="26">5</text>
<text x="194.9" y="28.3">4</text>
<text x="194.9" y="26">6</text>
<text x="200.3" y="29.6">2</text>
<text x="200.3" y="27.3">4</text>
<text x="200.3" y="25">6</text>
<text x="188.6" y="30.7">1</text>
<text x="194.9" y="30.7">2</text>
<text x="144" y="37.2" transform="rotate(-90 144 37.2)">10</text>
<text x="146.4" y="37.2" transform="rotate(-90 146.4 37.2)">9</text>
<text x="148.7" y="37.2" transform="rotate(-90 148.7 37.2)">8</text>
<text x="151" y="37.2" transform="rotate(-90 151 37.2)">7</text>
<text x="218.3" y="41.3">5</text>
<text x="218.3" y="39">7</text>
<text x="218.3" y="36.6">9</text>
<text x="223.7" y="40">7</text>
<text x="223.7" y="37.7">9</text>
<text x="228.9" y="37.7">10</text>
<text x="229.9" y="40">8</text>
<text x="235.3" y="41.3">6</text>
<text x="235.3" y="39">8</text>
<text x="235.3" y="36.6">10</text>
<text x="145.1" y="45.5" transform="rotate(-90 145.1 45.5)">CSB</text>
<text x="147.4" y="45.8" transform="rotate(-90 147.4 45.8)">GND</text>
<text x="149.7" y="47.9" transform="rotate(-90 149.7 47.9)">GNDIO</text>
<text x="152.1" y="45.6" transform="rotate(-90 152.1 45.6)">VDD</text>
<text x="218.3" y="46">1</text>
<text x="218.3" y="43.7">3</text>
<text x="223.7" y="47">1</text>
<text x="223.7" y="44.7">3</text>
<text x="223.7" y="42.3">5</text>
<text x="229.9" y="47">2</text>
<text x="229.9" y="44.7">4</text>
<text x="229.9" y="42.3">6</text>
<text x="235.3" y="46">2</text>
<text x="235.3" y="43.7">4</text>
<text x="135.4" y="53">12</text>
<text x="135.5" y="50.7">11</text>
<text x="141.8" y="51.7">ASCL</text>
<text x="149.6" y="51.7">INT2</text>
<text x="158.2" y="53">5</text>
<text x="158.2" y="50.7">6</text>
<text x="141.8" y="54">SCX</text>
<text x="149.6" y="54">INT1</text>
<text x="52.3" y="62.4">1</text>
<text x="52.3" y="64.7">2</text>
<text x="145.1" y="62.9" transform="rotate(-90 145.1 62.9)">SDO</text>
<text x="147.4" y="62.9" transform="rotate(-90 147.4 62.9)">SDX</text>
<text x="149.7" y="62.9" transform="rotate(-90 149.7 62.9)">VDDIO</text>
<text x="152.1" y="62.9" transform="rotate(-90 152.1 62.9)">ASDA</text>
<text x="144" y="68.3" transform="rotate(-90 144 68.3)">1</text>
<text x="146.4" y="68.3" transform="rotate(-90 146.4 68.3)">2</text>
<text x="148.7" y="68.3" transform="rotate(-90 148.7 68.3)">3</text>
<text x="151" y="68.3" transform="rotate(-90 151 68.3)">4</text>
<text x="218.3" y="71.7">7</text>
<text x="218.3" y="69.4">9</text>
<text x="223.7" y="70.4">9</text>
<text x="228.9" y="70.4">10</text>
<text x="235.3" y="71.7">8</text>
<text x="235.3" y="69.4">10</text>
<text x="218.3" y="76.4">3</text>
<text x="218.3" y="74">5</text>
<text x="223.7" y="77.4">3</text>
<text x="223.7" y="75.1">5</text>
<text x="223.7" y="72.7">7</text>
<text x="229.9" y="77.4">4</text>
<text x="229.9" y="75.1">6</text>
<text x="229.9" y="72.7">8</text>
<text x="235.3" y="76.4">4</text>
<text x="235.3" y="74">6</text>
<text x="218.3" y="78.7">1</text>
<text x="223.7" y="79.7">1</text>
<text x="229.9" y="79.7">2</text>
<text x="235.3" y="78.7">2</text>
<text x="45.3" y="90.4">1</text>
<text x="45.3" y="92.7">2</text>
<text x="45.3" y="95.1">3</text>
<text x="50.7" y="91.4">TCK/RPA7/PWM4L/RA7</text>
<text x="50.7" y="93.8">RPB14/PWM1H/RB14</text>
<text x="211.9" y="93.8">RPB13/PWM2L/CTPLS/RB13</text>
<text x="220.6" y="91.4">TDO/PWM4H/RA10</text>
<text x="242.4" y="95.1">46</text>
<text x="242.4" y="92.7">47</text>
<text x="242.4" y="90.4">48</text>
<text x="45.3" y="97.4">4</text>
<text x="45.3" y="99.8">5</text>
<text x="50.7" y="96.1">RPB15/PWM1L/RB15</text>
<text x="50.7" y="98.5">MCLR</text>
<text x="50.7" y="100.8">VSS_2</text>
<text x="218.5" y="100.8">RPB10/PWM3H/RB10</text>
<text x="218.5" y="96.1">RPB12/PWM2H/RB12</text>
<text x="219.1" y="98.4">RPB11/PWM3L/RB11</text>
<text x="242.4" y="99.8">44</text>
<text x="242.4" y="97.4">45</text>
<text x="45.3" y="102.1">6</text>
<text x="45.3" y="104.4">7</text>
<text x="45.3" y="106.8">8</text>
<text x="50.7" y="103.1">VDD_2</text>
<text x="50.7" y="105.5">AN10/CVD10/RPA12/FLT13/RA12</text>
<text x="50.7" y="107.8">AN9/CVD9/RPA11/FLT14/RA11</text>
<text x="220.8" y="107.8">RPC9/PWM5L/RC9</text>
<text x="233.9" y="103.1">VDD</text>
<text x="234.1" y="105.5">VSS</text>
<text x="242.4" y="106.8">41</text>
<text x="242.4" y="104.4">42</text>
<text x="242.4" y="102.1">43</text>
<text x="44.2" y="111.4">10</text>
<text x="44.3" y="113.8">11</text>
<text x="45.3" y="109.1">9</text>
<text x="50.7" y="110.1">OA2OUT/AN0/C2IN4-/C4IN3-/RPA0/RA0</text>
<text x="50.7" y="112.5">OA2IN+/AN1/C2IN1+/RPA1/RA1</text>
<text x="220.4" y="110.1">RPC8/PWM5H/RC8</text>
<text x="220.8" y="112.5">RPC7/PWM6L/RC7</text>
<text x="242.4" y="113.8">38</text>
<text x="242.4" y="111.4">39</text>
<text x="242.4" y="109.1">40</text>
<text x="44.2" y="116.1">12</text>
<text x="44.2" y="118.5">13</text>
<text x="50.7" y="114.8">PGD3/VREF-/OA2IN-/AN2/C2IN1-/RPB0/CTED2/RB0</text>
<text x="50.7" y="117.2">PGC3/OA1OUT/VREF+/AN3/C1IN4-/C4IN2-/RPB1/CTED1/RB1</text>
<text x="50.7" y="119.5">PGC1/OA1IN+/AN4/C1IN1+/C1IN3-/C2IN3-/RPB2/RB2</text>
<text x="191.4" y="117.1">TMS/OA5IN-/AN27/CVD27/LVDIN/C5IN1-/RPB9/RB9</text>
<text x="215.3" y="119.5">SOSCO/RPB8/T1CK/RB8</text>
<text x="220.4" y="114.8">RPC6/PWM6H/RC6</text>
<text x="242.4" y="118.5">36</text>
<text x="242.4" y="116.1">37</text>
<text x="44.2" y="120.8">14</text>
<text x="44.2" y="123.1">15</text>
<text x="44.2" y="125.5">16</text>
<text x="50.7" y="121.8">PGD1/OA1IN-/AN5/CTCMP/C1IN1-/RTCC/RPB3/RB3</text>
<text x="50.7" y="124.2">AVDD</text>
<text x="190.3" y="124.2">OA5OUT/AN25/CVD25/C5IN4-/RPB7/SCK1/INT0/RB7</text>
<text x="219.4" y="121.8">SOSCI/RPC13/RC13</text>
<text x="242.4" y="125.5">33</text>
<text x="242.4" y="123.1">34</text>
<text x="242.4" y="120.8">35</text>
<text x="44.2" y="127.8">17</text>
<text x="44.2" y="130.1">18</text>
<text x="50.7" y="126.5">AVSS</text>
<text x="50.7" y="128.8">OA3OUT/AN6/CVD6/C3IN4-/C4IN1+/C4IN4-/RPC0/RC0</text>
<text x="50.7" y="131.2">OA3IN-/AN7/CVD7/C3IN1-/C4IN1-/RPC1/RC1</text>
<text x="208" y="126.5">DAC1/AN48/CVD48/RPC10/RC10</text>
<text x="217" y="131.2">PGD2/RPB5/SDA1/RB5</text>
<text x="217.2" y="128.8">PGC2/RPB6/SCL1/RB6</text>
<text x="242.4" y="130.1">31</text>
<text x="242.4" y="127.8">32</text>
<text x="44.2" y="132.5">19</text>
<text x="44.2" y="134.8">20</text>
<text x="44.2" y="137.2">21</text>
<text x="50.7" y="133.5">OA3IN+/AN8/CVD8/C3IN1+/C3IN3-/RPC2/FLT3/RC2</text>
<text x="50.7" y="135.9">AN11/CVD11/C1IN2-/FLT4/RC11</text>
<text x="231.9" y="135.8">VSS_4</text>
<text x="234.1" y="133.5">RD8</text>
<text x="242.4" y="137.2">28</text>
<text x="242.4" y="134.8">29</text>
<text x="242.4" y="132.5">30</text>
<text x="44.2" y="139.5">22</text>
<text x="44.2" y="141.8">23</text>
<text x="50.7" y="138.2">VSS_3</text>
<text x="50.7" y="140.5">VDD_3</text>
<text x="50.7" y="142.9">TDI/DAC2/AN26/CVD26/RPA8/SDA2/RA8</text>
<text x="203.5" y="140.5">OSCI/CLKI/AN49/CVD49/RPC12/RC12</text>
<text x="213.9" y="138.2">OSCO/CLKO/RPC15/RC15</text>
<text x="231.7" y="142.9">VDD_4</text>
<text x="242.4" y="141.8">26</text>
<text x="242.4" y="139.5">27</text>
<text x="44.2" y="144.2">24</text>
<text x="50.7" y="145.2">FLT15/RPB4/SCL2/RB4</text>
<text x="194.7" y="145.2">OA5IN+/AN24/CVD24/C5IN1+/C5IN3-/RPA4/RA4</text>
<text x="242.4" y="144.2">25</text>
<text x="97.4" y="155.9">6</text>
<text x="97.4" y="160.5">4</text>
<text x="97.4" y="158.2">5</text>
<text x="136.4" y="160.5">2</text>
<text x="141.8" y="161.6">IN</text>
<text x="155.6" y="161.6">OUTF</text>
<text x="165.2" y="160.5">7</text>
<text x="218.3" y="160.5">9</text>
<text x="223.7" y="161.6">9</text>
<text x="228.9" y="161.6">10</text>
<text x="235.3" y="160.5">10</text>
<text x="97.4" y="167.5">1</text>
<text x="97.4" y="165.2">2</text>
<text x="97.4" y="162.9">3</text>
<text x="134.6" y="167.5">5*2</text>
<text x="155.4" y="163.9">OUTS</text>
<text x="165.2" y="162.9">6</text>
<text x="218.3" y="167.5">3</text>
<text x="218.3" y="165.2">5</text>
<text x="218.3" y="162.9">7</text>
<text x="223.7" y="166.2">5</text>
<text x="223.7" y="163.9">7</text>
<text x="229.9" y="166.2">6</text>
<text x="229.9" y="163.9">8</text>
<text x="235.3" y="167.5">4</text>
<text x="235.3" y="165.2">6</text>
<text x="235.3" y="162.9">8</text>
<text x="136.4" y="172.2">1</text>
<text x="141.8" y="168.6">I.C.</text>
<text x="141.8" y="173.3">NR</text>
<text x="218.3" y="169.9">1</text>
<text x="223.7" y="170.9">1</text>
<text x="223.7" y="168.6">3</text>
<text x="229.9" y="170.9">2</text>
<text x="229.9" y="168.6">4</text>
<text x="235.3" y="169.9">2</text>
<text x="33.6" y="176.9">1</text>
<text x="33.6" y="179.2">2</text>
<text x="39" y="177.9">AVSS</text>
<text x="53" y="177.9">MOSI</text>
<text x="62.3" y="176.9">7</text>
<text x="62.3" y="179.2">8</text>
<text x="165.2" y="179.2">4</text>
<text x="33.6" y="181.6">3</text>
<text x="33.6" y="183.9">4</text>
<text x="39" y="180.3">A_EXTC</text>
<text x="39" y="182.6">REERVED</text>
<text x="39" y="184.9">VDD</text>
<text x="50.3" y="184.9">D_EXTC</text>
<text x="53.2" y="182.6">DVIO</text>
<text x="54" y="180.3">SCK</text>
<text x="62.3" y="181.6">9</text>
<text x="62.3" y="183.9">10</text>
<text x="155.2" y="180.3">GNDS</text>
<text x="156.5" y="182.6">GND</text>
<text x="165.2" y="181.6">3</text>
<text x="33.6" y="186.3">5</text>
<text x="33.6" y="188.6">6</text>
<text x="39" y="187.3">CSB</text>
<text x="39" y="189.6">MISO</text>
<text x="48.2" y="189.6">EMC_GND</text>
<text x="52.7" y="187.3">DVSS</text>
<text x="62.3" y="186.3">11</text>
<text x="62.3" y="188.6">12</text>
</g>
</svg>
